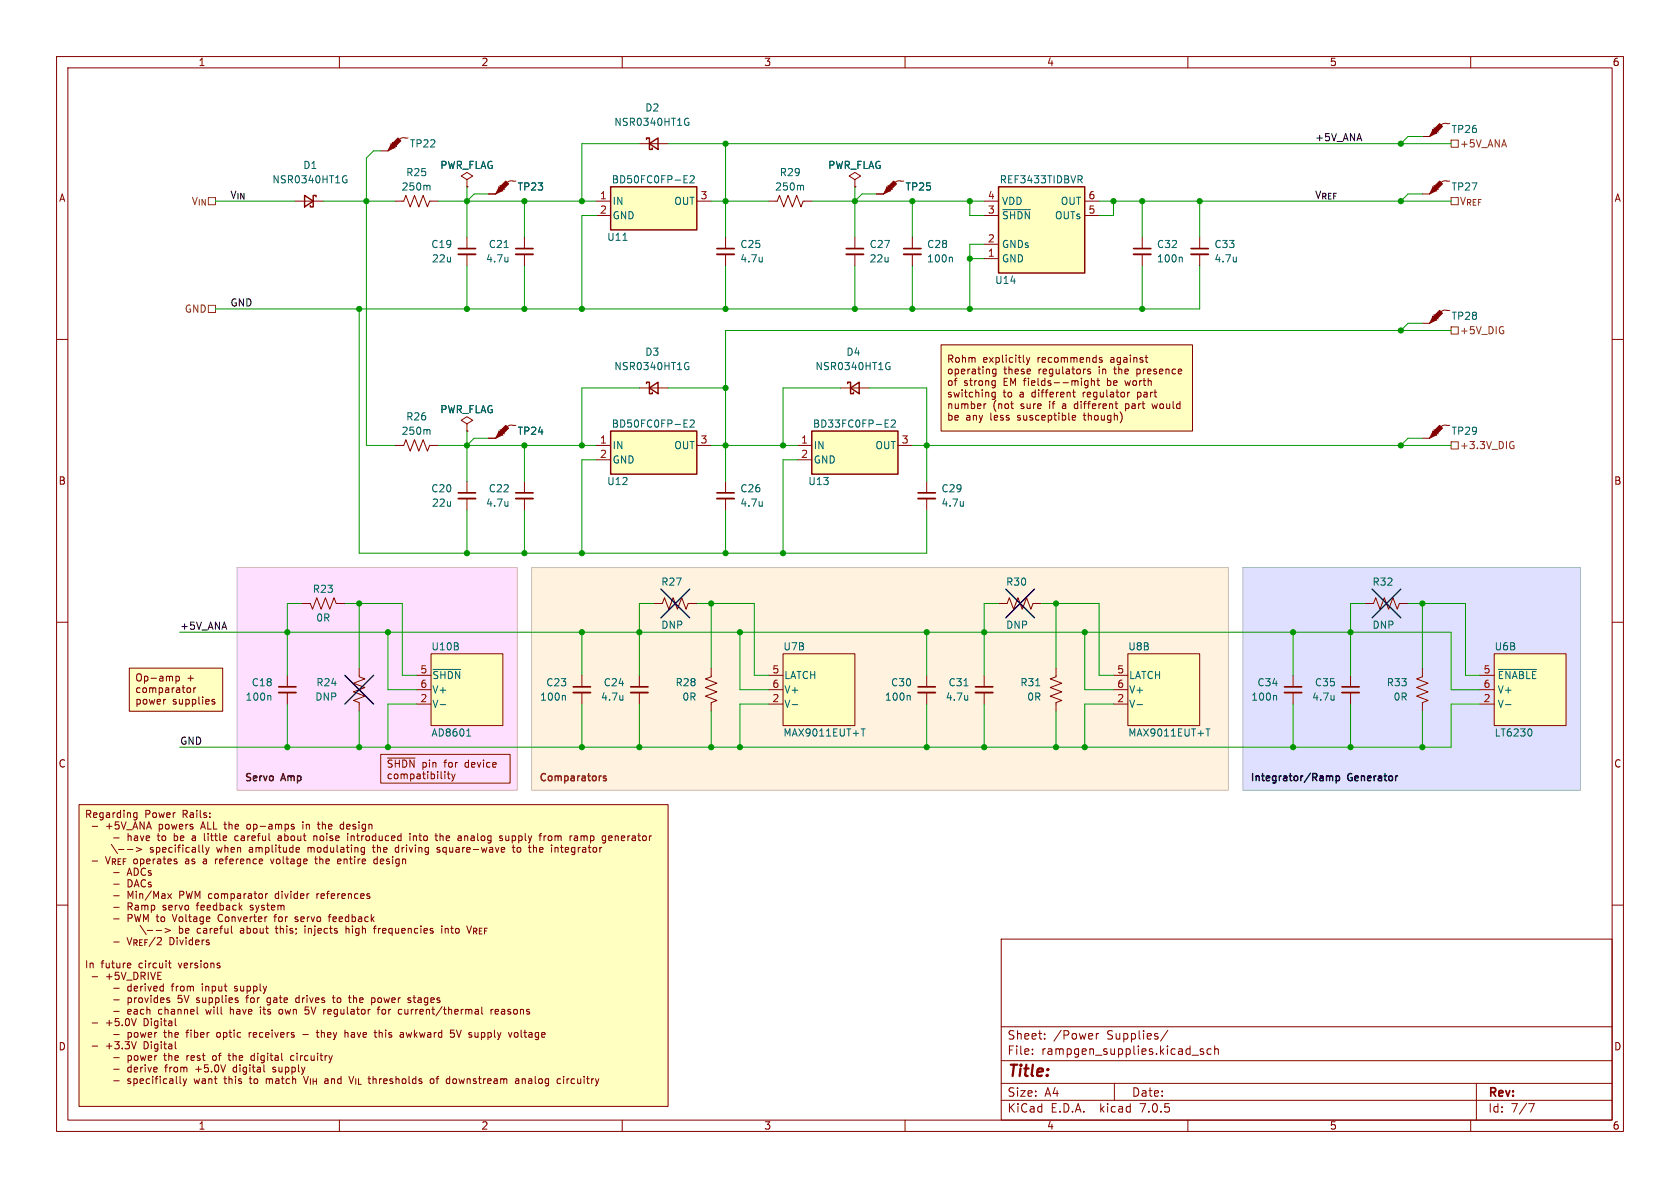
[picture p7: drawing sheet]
<svg xmlns="http://www.w3.org/2000/svg" width="297mm" height="210mm" viewBox="0 0 297 210" stroke-linecap="round" stroke-linejoin="round" font-family="sans-serif">
<path d="M0 0h297v210h-297z" fill="#fff" stroke="#fff" stroke-width=".18"/>
<g fill="none" stroke="#840000" stroke-width=".18">
<path d="M10 10h277v190h-277zM12 12h273v186h-273zM60 10v2M110 10v2M160 10v2M210 10v2M260 10v2M10 60h2M151.1 41.9v2M151.1 45v2M161.3 41.9v2M161.3 45v2"/>
<path d="M201.9 41.9v2M201.9 45v2M285 60h2M141 78.7h2.5M158.7 78.7h2.6M141 81.3h2.5M10 110h2M135.9 119.4h2.5M138.4 115.6h12.7v12.7h-12.7zM147.3 115.6h.1M163.8 119.4v2M238.8 119.4v2"/>
<path d="M285 110h2M135.9 124.5h2.5M135.9 121.9h2.5M163.8 122.4v2.1M238.8 122.4v2.1M10 160h2M285 160h2M177 166h108v32h-108zM60 198v2M110 198v2M160 198v2M177 194.5h108"/>
<path d="M177 191.5h108M177 187.5h108M177 181.5h108M182.5 186.3v.1M182.5 185.5v.1M184.7 183.6v.1M184.7 182.8v.1M193.8 182.7v1M194.2 182.7l-.2 .1-.2 .2M197 191.5v3M206.5 182.1l-1.3 2M210 198v2"/>
<path d="M210.7 186.5h1.2M212.7 185.5l-.3-.1-.2 .2v.2l.5 .2v.3h-.5M214.1 185.5l-.4-.1-.3 .3v.4l.1 .2h.6M214.7 185.5l.3-.1 .3 .1 .1 .9M214.7 184.9v1.5M260 198v2M261 191.5v6.5M270.2 195.1h1l-.6 1.5"/>
</g>
<g fill="#ffffc2" stroke="#ffffc2" stroke-width=".18">
<path d="M166.4 61h44.4v15.2h-44.4z"/>
<path d="M22.9 118.1h16.5v7.6h-16.5z"/>
<path d="M14 142.2h104.1v53.4h-104.1z"/>
<path d="M67.3 133.4h22.9v5h-22.9z"/>
<path d="M138.4 115.6h12.7v12.7h-12.7z"/>
<path d="M143.5 76.2h15.2v7.6h-15.2z"/>
</g>
<path d="M219.7 100.3h59.7v39.4h-59.7z" fill="#dfdfff" stroke="#dfdfff" stroke-width=".18"/>
<path d="M94 100.3h123.2v39.4h-123.2z" fill="#fff2df" stroke="#fff2df" stroke-width=".18"/>
<path d="M41.9 100.3h49.5v39.4h-49.5z" fill="#ffdfff" stroke="#ffdfff" stroke-width=".18"/>
<path d="M149.6 45h3.1M159.8 45h3M200.4 45h3.1M162.3 122.4h3.1M237.2 122.4h3.1" fill="none" stroke="#840000" stroke-width=".33"/>
<path d="M149.6 43.9h3.1M159.8 43.9h3M200.4 43.9h3.1M162.3 121.4h3.1M237.2 121.4h3.1" fill="none" stroke="#840000" stroke-width=".3"/>
<path d="M168.2 45.5l.2 .1v.7M208.8 45.5l.2 .1v.7M156.5 75.5h.6M156.5 74.2h.6M157.6 74.4l.5-.2 .2 .4-.8 .9h.8M140 124.6h1M152.2 128.8h.8M152.6 128.8v1.3M160.7 122.9l.2 .2v.7" fill="none" stroke="#006464" stroke-width=".18"/>
<path d="M143.5 76.2h15.2v7.6h-15.2z" fill="none" stroke="#840000" stroke-width=".25"/>
<g fill="#840000">
<path d="M88.1 76.5l.5 .5-1 .5z"/>
<path d="M89.4 75.2l.5 .5-1.3 1.3-.5-.5z"/>
</g>
<path d="M88.1 76.2l.8 .8M88.4 75.9l.8 .8" fill="none" stroke="#480000" stroke-width=".18"/>
<path d="M105.4 35.6h2.5M105.4 38.1h2.5M113 25.4h5.1M123.2 35.6h2.5M86.4 77.5h1.2M88.1 76.5l.5 .5-1 .5zM89.4 75.2l.5 .5-1.3 1.3-.5-.5zM91.2 75.2h-.2a1.37 1.37 0 0 0-1.3 .2M105.4 78.7h2.5M123.2 78.7h2.5M148.6 68.6h5.1M105.4 81.3h2.5" fill="none" stroke="#840000" stroke-width=".18"/>
<g fill="#ffffc2" stroke="#ffffc2" stroke-width=".18">
<path d="M107.9 33h15.3v7.6h-15.3z"/>
<path d="M107.9 76.2h15.3v7.6h-15.3z"/>
</g>
<path d="M107.9 33h15.3v7.6h-15.3zM114.3 24.6v-.2h.5v2h.5v-.2M114.8 25.4l1.5-1v2zM107.9 76.2h15.3v7.6h-15.3zM149.9 67.8v-.2h.5v2h.5v-.3M150.4 68.6l1.5-1v2z" fill="none" stroke="#840000" stroke-width=".25"/>
<path d="M120.9 32.3h.6M120.9 31.1h.6M121.2 21h.5M121.5 21.6h.3v.4l-.3 .2-.3-.1M122 31.2l.5-.1 .2 .3-.7 .9h.7M110.1 42.5h.8M120.9 75.5h.6M120.9 74.2h.6M122 74.4l.5-.2 .2 .4-.7 .9h.7M156.8 64.1h.5M157.1 64.8h.2v.4l-.2 .1h-.3" fill="none" stroke="#006464" stroke-width=".18"/>
<g fill="#840000">
<path d="M156.7 33.3l.5 .5-1 .5z"/>
<path d="M156.7 33.3l1.3-1.3 .5 .5-1.3 1.3z"/>
</g>
<path d="M156.7 33l.8 .8M157 32.8l.7 .7" fill="none" stroke="#480000" stroke-width=".18"/>
<path d="M154.9 34.3h1.3M156.7 33.3l.5 .5-1 .5zM156.7 33.3l1.3-1.3 .5 .5-1.3 1.3zM159.8 32h-.2a1.37 1.37 0 0 0-1.4 .3M92.7 85.1v2M92.7 88.1v2.1M128.3 85.1v2M128.3 88.1v2.1" fill="none" stroke="#840000" stroke-width=".18"/>
<path d="M91.2 88.1h3M126.7 88.1h3.1" fill="none" stroke="#840000" stroke-width=".33"/>
<path d="M91.2 87.1h3M126.7 87.1h3.1" fill="none" stroke="#840000" stroke-width=".3"/>
<g fill="#840000">
<path d="M253.2 33.3l.5 .5-1 .5z"/>
<path d="M253.2 33.3l1.3-1.3 .5 .5-1.3 1.3z"/>
</g>
<path d="M253.2 33l.8 .8M253.5 32.8l.8 .7" fill="none" stroke="#480000" stroke-width=".18"/>
<path d="M251.5 34.3h1.2M253.2 33.3l.5 .5-1 .5zM253.2 33.3l1.3-1.3 .5 .5-1.3 1.3zM256.3 32h-.2a1.37 1.37 0 0 0-1.3 .3" fill="none" stroke="#840000" stroke-width=".18"/>
<g fill="#840000">
<path d="M253.2 23.1l.5 .5-1 .5z"/>
<path d="M253.2 23.1l1.3-1.3 .5 .6-1.3 1.2z"/>
</g>
<path d="M253.2 22.9l.8 .7M253.5 22.6l.8 .8" fill="none" stroke="#480000" stroke-width=".18"/>
<path d="M151.1 31.8l-1-.7 1-.6 1 .6-1 .7v1.2M151.1 33h.1M251.5 24.1h1.2M253.2 23.1l.5 .5-1 .5zM253.2 23.1l1.3-1.3 .5 .6-1.3 1.2zM256.3 21.8l-.2 .1a1.37 1.37 0 0 0-1.3 .2M82.5 74.9l1.1-.6-1.1-.6-1 .6 1 .6v1.3M82.5 76.2h.1M82.5 85.1v2M82.5 88.1v2.1" fill="none" stroke="#840000" stroke-width=".18"/>
<path d="M81 88.1h3.1" fill="none" stroke="#840000" stroke-width=".33"/>
<path d="M81 87.1h3.1" fill="none" stroke="#840000" stroke-width=".3"/>
<g fill="#840000">
<path d="M253.2 56.1l.5 .5-1 .6z"/>
<path d="M254.5 54.9l.5 .5-1.3 1.2-.5-.5z"/>
</g>
<path d="M253.2 55.9l.8 .7M253.5 55.6l.8 .8" fill="none" stroke="#480000" stroke-width=".18"/>
<path d="M251.5 57.2h1.2M253.2 56.1l.5 .5-1 .6zM254.5 54.9l.5 .5-1.3 1.2-.5-.5zM256.3 54.9h-.2a1.37 1.37 0 0 0-1.3 .2" fill="none" stroke="#840000" stroke-width=".18"/>
<g fill="#840000">
<path d="M253.2 76.5l.5 .5-1 .5z"/>
<path d="M254.5 75.2l.5 .5-1.3 1.3-.5-.5z"/>
</g>
<path d="M253.2 76.2l.8 .8M253.5 75.9l.8 .8" fill="none" stroke="#480000" stroke-width=".18"/>
<g fill="none" stroke="#840000" stroke-width=".18">
<path d="M52.1 35.6h5M69.8 35.6h1.6l.4-1.1 .7 2.1 .8-2.1 .7 2.1 .8-2.1 .8 2.1 .3-1h1.6M174 38.1h2.5M174 35.6h2.5M191.8 38.1h2.5M191.8 35.6h2.5M82.5 41.9v2M82.5 45v2M92.7 41.9v2M92.7 45v2M174 45.7h2.5M174 43.2h2.5"/>
<path d="M212.1 41.9v2M212.1 45v2M69.8 78.7h1.6l.4-1 .7 2.1 .8-2.1 .7 2.1 .8-2.1 .8 2.1 .3-1.1h1.6M113 68.6h5.1M251.5 77.5h1.2M253.2 76.5l.5 .5-1 .5zM254.5 75.2l.5 .5-1.3 1.3-.5-.5zM256.3 75.2h-.2a1.37 1.37 0 0 0-1.3 .2M163.8 85.1v2M163.8 88.1v2.1M50.8 119.4v2M53.3 106.7h1.6l.3 1 .8-2 .8 2 .7-2 .8 2 .8-2 .3 1h1.6"/>
<path d="M63.5 118.1v1.5l1 .4-2 .8 2 .7-2 .8 2 .8-2 .7 1 .4v1.5M73.7 119.4h2.5M76.2 115.6h12.7v12.7h-12.7zM85.1 115.6h.1M102.9 119.4v2M113 119.4v2M115.6 106.7h1.5l.4-1 .7 2 .8-2 .8 2 .7-2 .8 2 .4-1h1.5M125.7 118.1v1.5l-1 .4 2 .8-2 .7 2 .8-2 .8 2 .7-1 .4v1.5M174 119.4v2M176.5 106.7h1.6l.3-1 .8 2 .8-2 .7 2 .8-2 .7 2 .4-1h1.5M186.7 118.1v1.5l-1 .4 2 .8-2 .7 2 .8-2 .8 2 .7-1 .4v1.5M196.8 119.4h2.6"/>
<path d="M199.4 115.6h12.7v12.7h-12.7zM208.3 115.6h.1M228.6 119.4v2M241.3 106.7h1.5l.4-1 .8 2 .7-2 .8 2 .8-2 .7 2 .4-1h1.5M251.5 118.1v1.5l-1.1 .4 2.1 .8-2.1 .7 2.1 .8-2.1 .8 2.1 .7-1 .4v1.5M261.6 119.4h2.6M264.2 115.6h12.7v12.7h-12.7zM273 115.6h.1M50.8 122.4v2.1M73.7 124.5h2.5M73.7 121.9h2.5M102.9 122.4v2.1"/>
<path d="M113 122.4v2.1M174 122.4v2.1M196.8 124.5h2.6M196.8 121.9h2.6M228.6 122.4v2.1M261.6 124.5h2.6M261.6 121.9h2.6"/>
</g>
<g fill="none" stroke="#006464" stroke-width=".18">
<path d="M60.8 31.1h.5M61.1 31.8h.2v.4l-.2 .1h-.3M75.8 32.8l.2 .1v.7M177.3 37.1h4.9M190.9 31.7l.4 .6M191.1 31.1l.2 .2v.3l-.2 .1M75.8 75.9l.2 .2v.7M121.2 64.1h.5M121.5 64.8h.3v.4l-.3 .1h-.3M76.6 118.3h4.8M264.9 118.3h6.8M47.7 122.9l.2 .2v.7"/>
<path d="M77.8 124.6h1M82.5 130.1h.7M99.8 122.9l.2 .2v.7M201 124.6h1M213.2 128.8h.7M213.6 128.8v1.3M225.5 122.9l.2 .2v.7M266.2 124.6h.9M270.7 129l.1 .3-.1 .7"/>
</g>
<path d="M61 119.4l5 5.1M66 119.4l-5 5.1M116.8 104.1l5.1 5.1M121.9 104.1l-5.1 5.1M177.8 104.1l5.1 5.1M182.9 104.1l-5.1 5.1M242.6 104.1l5 5.1M247.6 104.1l-5 5.1" fill="none" stroke="#000084" stroke-width=".25"/>
<path d="M81 45h3.1M91.2 45h3M210.6 45h3M162.3 88.1h3.1M49.3 122.4h3M101.3 122.4h3.1M111.5 122.4h3.1M172.5 122.4h3M227.1 122.4h3" fill="none" stroke="#840000" stroke-width=".33"/>
<path d="M81 43.9h3.1M91.2 43.9h3M210.6 43.9h3M162.3 87.1h3.1M49.3 121.4h3M101.3 121.4h3.1M111.5 121.4h3.1M172.5 121.4h3M227.1 121.4h3" fill="none" stroke="#840000" stroke-width=".3"/>
<g fill="#ffffc2" stroke="#ffffc2" stroke-width=".18">
<path d="M264.2 115.6h12.7v12.7h-12.7z"/>
<path d="M176.5 33h15.3v15.3h-15.3z"/>
<path d="M199.4 115.6h12.7v12.7h-12.7z"/>
<path d="M76.2 115.6h12.7v12.7h-12.7z"/>
</g>
<path d="M53.8 34.5l1.6 1.1-1.6 1zM55.9 34.8v-.3h-.5v2.1h-.5v-.3M176.5 33h15.3v15.3h-15.3zM114.3 67.8v-.2h.5v2h.5v-.3M114.8 68.6l1.5-1v2z" fill="none" stroke="#840000" stroke-width=".25"/>
<g fill="#840000">
<path d="M69.1 25.7l.5 .5-1 .5z"/>
<path d="M69.1 25.7l1.3-1.3 .5 .5-1.3 1.3z"/>
</g>
<path d="M69.1 25.4l.7 .8M69.3 25.1l.8 .8" fill="none" stroke="#480000" stroke-width=".18"/>
<path d="M67.3 26.7h1.3M69.1 25.7l.5 .5-1 .5zM69.1 25.7l1.3-1.3 .5 .5-1.3 1.3zM72.1 24.4h-.2a1.37 1.37 0 0 0-1.3 .2M82.5 31.8l-1-.7 1-.6 1.1 .6-1.1 .7v1.2M82.5 33h.1" fill="none" stroke="#840000" stroke-width=".18"/>
<g fill="#840000">
<path d="M88.1 33.3l.5 .5-1 .5z"/>
<path d="M88.1 33.3l1.3-1.3 .5 .5-1.3 1.3z"/>
</g>
<path d="M88.1 33l.8 .8M88.4 32.8l.8 .7" fill="none" stroke="#480000" stroke-width=".18"/>
<g fill="none" stroke="#840000" stroke-width=".18">
<path d="M82.5 33h.1M86.4 34.3h1.2M88.1 33.3l.5 .5-1 .5zM88.1 33.3l1.3-1.3 .5 .5-1.3 1.3zM91.2 32h-.2a1.37 1.37 0 0 0-1.3 .3M135.9 35.6h1.5l.4-1.1 .8 2.1 .7-2.1 .8 2.1 .7-2.1 .8 2.1 .4-1h1.5M151.1 33h.1M154.9 34.3h1.3M128.3 41.9v2M128.3 45v2M82.5 76.2h.1M86.4 77.5h1.2"/>
<path d="M166.4 61h44.4v15.2h-44.4zM174 71.4v.8M174.2 71.4l-.2 .2M175.4 70.5l.1 .1M175.6 67.3l.3 .1M175.7 65.2l-.2 .3v.4l.2 .2 .4-.1M175.9 65.2l.2 .1M175.9 67.3v1l-.2 .3M175.9 68.1h-.3M175.9 69.3v1.1l-.2 .2M175.9 69.4l-.3-.1-.3 .3 .2 .5h.4M176.1 65.2v1.1l-.3 .2h-.3"/>
<path d="M178.7 71.4h.5M179 72.2h.2M180.9 63.9l.2 .1M181.5 63.2l.3 .8M181.8 64l-.3 .5M182.1 63.2l-.3 .8M189.6 73.8l.6-.1-.1-.2-.4-.1-.1 .2v.6h.5M189.8 68.9v1.1l.3 .2M191.8 68.5l.1 .1M192.3 67.4l-.3-.1-.3 .2 .2 .6h.4M192.3 67.3v1l-.2 .3M192.8 65.3l-.3-.1-.2 .2v.2l.5 .1v.3h-.5"/>
<path d="M192.9 67.4l.2-.1 .3 .1 .1 .7M192.9 66.9v1.2M193.9 67.3h.5M194.1 66.9v1.1l.3 .1M194.8 63.3l-.3-.1-.2 .2 .1 .2 .4 .1v.3h-.5M197.3 71v1l.3 .2M198.3 73.2l.1 .5-.1 .7M199.4 69.3v.9M199.7 69.3l-.3 .3M202.4 63.2h.5M202.6 63.9l.3 .1M203.6 71.4l.3 .8"/>
<path d="M22.9 118.1h16.5v7.6h-16.5zM31.1 119.5v1.3M31.1 119.6l.4-.1 .2 .3-.1 .5h-.5M33.3 121.6h.3l.1 .2-.1 .5-.3 .1M34.3 121.6v.8M34.6 121.6l-.3 .2M37.9 123.7l-.3-.1-.1 .2v.2l.4 .1v.3h-.4M67.3 133.4h22.9v5h-22.9zM68.5 134h4.9M78.6 136.8v.9M79.1 136.8h.5M79.2 136.4v1.1l.4 .2"/>
<path d="M79.9 136.8l.3 .9M80.2 137.7l-.3 .4M80.5 136.8l-.3 .9M14 142.2h104.1v53.4h-104.1zM16.3 146.1h1M16.3 152.2h1M19.7 149.3l1.1 1.6M20.1 148.1h1M20.1 154.3h1M20.1 156.3h1M20.1 158.3h1M20.9 150.2h1"/>
<path d="M22.5 150.2h1M22.6 147.3v1.3M23 147.8l-.4 .1M24.1 149.8l1 .4-1 .3M24.2 143.7v1l-.2 .2h-.3M24.2 143.7h-.3l-.3 .2 .1 .6h.5M28 147.3v1.1l.3 .2M29.7 158l.6 .8M30.3 158l-.6 .8M31 152.3h.3v.2l-.2 .2h-.2M31.3 147.8l.1 .2M31.4 148.4l-.1 .1-.4 .1"/>
<path d="M34.4 147.8l.2 .1v.7M34.6 148.1h-.5M34.6 148.5l-.5 .1M35.8 149.4v1.1l.2 .1M36.1 147.3v1.1M36.4 149.8l.3 .8M36.7 150.6l-.3 .5M36.8 147.8v.8M37 149.8l-.3 .8M37.1 144.4v.1M37.1 143.7v.1M42.1 147.8h-.3l-.3 .2 .1 .5h.5"/>
<path d="M47 158v.8M47.3 158l-.3 .2M47.8 151.8l.3 .9M49.7 147.8v.8M49.7 148.1h-.4l-.2 .2 .2 .3 .4-.1M52 145.8l-.3-.1-.2 .2 .1 .2 .4 .1v.3h-.5M52.3 150.2l.6-.1v-.2l-.4-.1-.2 .2 .1 .6h.5M53.5 145.3v.1M55.7 147.8l.3 .1v.7M55.8 151.4l.1 1.2M56.1 145.7h.5M56.3 145.3v1.2"/>
<path d="M56.7 147.8l-.1 .2 .1 .5M59.7 151.9v.6l.2 .2h.2M60.3 152.1l-.6 .2M60.6 145.7l-.3 .1-.2 .2 .1 .4 .4 .2M62.1 147.8v.8M62.6 147.8v.8M64.4 149.9l-.3-.1-.3 .2 .1 .6h.5M64.4 149.8v1l-.2 .3-.3-.1M65 158h.3M65 158.4l.3 .1 .1 .1-.2 .2h-.2M66.6 151.8l-.4 .1-.1 .2v.5l.5 .1M72.5 147.3v.2"/>
<path d="M72.5 147.8v.8M73.1 147.9l.2-.1h.3v.8M73.1 147.8v.8M77.8 147.9l.2-.1h.3v.8M82.2 147.9l.3-.1 .2 .1M88.7 149.9v.7h.5M89 149.8l.2 .3-.6 .1M89.4 147.8l.1 .7 .3 .1 .2-.1M90 147.8v.8M90.7 149.4l.1 1.2M93.6 149.4v1.1l.2 .1M96.4 147.8h.1"/>
<path d="M97.5 147.8h-.4l-.2 .2 .1 .5h.5M97.5 149.8v.8M101.9 147.8l.2 .1v.7M102.1 148.1h-.4M102.1 148.5l-.4 .1M102.7 147.8v.8M102.9 147.8l-.2 .1M107.8 147.8h.4v.3l-.6 .1M108.2 148.5l-.4 .1M16.3 172.7h1M20.1 160.4h1M20.1 162.4h1"/>
<path d="M20.1 166.5h1M20.1 174.7h1M20.1 176.7h1M20.1 178.8h1M22.7 170.2l.4 .1v.3l-.6 .1M23.1 171l-.4 .1M24.8 163.6l1 1.6M26 164.5h1M27.6 164.5h1M28.5 174.3l.4 .1M28.9 173.9v1.3M28.9 175.1l-.4 .1"/>
<path d="M29.2 164.1l.9 .4-.9 .3M29.5 176.7l.5 .3v.2h-.4M29.5 176.4h.5M29.8 170.2h.5M30 169.8v1.1l.3 .2M34.9 178v1.1l.1 .2M36.8 166.6l.2 .2-.2 .2M36.8 166.2h.1M38.7 170.7l.2 .2-.2 .2M38.7 170.2l.2 .1M40.9 163.7v1.1l.2 .2M41.8 176.8l.3 .1v.1l-.2 .2h-.2"/>
<path d="M42.4 160.4l.4 .5M42.8 160l-.5 .5M58 162.1h.5M58.7 176.4h.5M61.6 176.4h.5M61.8 176v1.2M65.3 178.4h.2M65.7 177.2h.4M65.7 176.4v1.3M66 164.1h.5M66.1 176.4h-.4M66.9 178.2v1.1"/>
<path d="M70.5 178.5l-.1 .5 .1 .2 .4 .1M72.1 177.2h.5M72.6 176.4h-.3l-.2 .2 .1 .1 .4 .2M76.2 164.1l.3 .1M76.2 164.5l.3 .1 .1 .2-.2 .2h-.2M78.1 163.7v.1M78.1 164.1v.9M82.5 163.7l.4 1.3M84 178.5h.5l.1 .8M84.6 178.7l-.5 .1-.1 .2 .1 .3 .5-.1M85.2 178v1.1l.2 .2M86.8 178.4v.9"/>
<path d="M87.2 178.4l-.4 .3M16.3 180.8h1M16.3 184.9h1M20.1 182.9h1M20.1 187h1M20.1 189h1M20.1 191.1h1M24.1 180l-.4 1.3M24.1 184.1l-.4 1.3M27.7 188.7l.1 .3-.6 .1M31 180v1.1l.2 .2M31 184.1v1.1l.2 .2"/>
<path d="M31.8 190.3v1.1l.2 .1M32.4 190.7l.3 .8M32.7 191.5l-.3 .5M33 190.7l-.3 .8M39.9 188.2l-.4 1.3M46.7 188.2v1.1l.1 .2M49.9 187.4l.1 .1M52 183v.3M55.9 182.5h.5M58.7 186.6l-.3 .9M61 182.1v1.3M61.2 182.5l-.2 .1"/>
<path d="M61.7 190.3l.4 1.2M66.1 182.5h.5M66.3 182.1v1.1l.2 .2M71.1 182.5l-.3 .1M71.2 182.9h-.3l-.2 .2 .1 .2 .4 .1M76.5 190.7l-.3 .1-.1 .1v.5l.4 .1M79 190.8h.5M79 191.5h.5M79.6 183.2l.2 .2 .4-.1M80.3 182.1h-.6l-.1 .6 .2-.1h.4M89.9 182.5l.3 .9 .3-.9M91.2 190.8h.5v.7"/>
<path d="M91.7 191l-.4 .1-.2 .1 .2 .3h.4M99.1 190.8l-.4-.1-.2 .2 .1 .6h.5"/>
</g>
<path d="M126.7 45h3.1" fill="none" stroke="#840000" stroke-width=".33"/>
<path d="M126.7 43.9h3.1" fill="none" stroke="#840000" stroke-width=".3"/>
<path d="M141.9 32.8l.2 .1v.7" fill="none" stroke="#006464" stroke-width=".18"/>
<path d="M256.5 24.8h1.3v1.2h-1.3zM256.5 34.9h1.3v1.3h-1.3zM36.8 54h1.3v1.2h-1.3zM256.5 57.8h1.3v1.3h-1.3zM265.6 58.5h.2v.4M256.5 78.1h1.3v1.3h-1.3zM267.1 78.1h.5M267.4 78.8h.3v.4l-.3 .1h-.3" fill="none" stroke="#725600" stroke-width=".18"/>
<path d="M235.1 137.2h.4l.1 .8M236.2 137.2h.4l.2 .2-.1 .6h-.5M236.2 137.2v1.2" fill="none" stroke="#000048" stroke-width=".25"/>
<path d="M106.7 137.5l.5 .3-.1 .2h-.3M106.7 137.2h.4" fill="none" stroke="#804d00" stroke-width=".25"/>
<path d="M219.7 100.3h59.7v39.4h-59.7z" fill="none" stroke="#afafc8" stroke-width=".18"/>
<path d="M94 100.3h123.2v39.4h-123.2z" fill="none" stroke="#c8beaf" stroke-width=".18"/>
<path d="M41.9 100.3h49.5v39.4h-49.5z" fill="none" stroke="#c8afc8" stroke-width=".18"/>
<g fill="none" stroke="#009600" stroke-width=".18">
<path d="M38.1 35.6h14M57.1 35.6h12.7M67.3 26.7h-1.3l-1.2 1.2v50.8h5M77.5 35.6h27.9M82.5 33v8.9M86.4 34.3h-2.6l-1.3 1.3M92.7 35.6v6.3M105.4 38.1h-2.5v16.5M113 25.4h-10.1v10.2M118.1 25.4h138.4M125.7 35.6h10.2M128.3 25.4v16.5"/>
<path d="M143.5 35.6h30.5M151.1 33v8.9M154.9 34.3h-2.5l-1.3 1.3M161.3 35.6v6.3M171.4 35.6v2.5h2.6M194.3 35.6h62.2M196.8 35.6v2.5h-2.5M201.9 35.6v6.3M212.1 35.6v6.3M251.5 34.3h-2.6l-1.3 1.3M251.5 24.1h-2.6l-1.3 1.3M63.5 54.6v43.2h100.3v-7.6"/>
<path d="M82.5 47v7.6M92.7 47v7.6M128.3 47v7.6M151.1 47v7.6M161.3 47v7.6M171.4 45.7h2.6M174 43.2h-2.6v11.4M201.9 47v7.6M212.1 47v7.6h-174M251.5 57.2h-2.6l-1.3 1.2M256.5 58.4h-128.2v26.7M77.5 78.7h27.9"/>
<path d="M82.5 76.2v8.9M86.4 77.5h-2.6l-1.3 1.2M92.7 78.7v6.4M113 68.6h-10.1v10.1M118.1 68.6h10.2M125.7 78.7h15.3M148.6 68.6h-10.2v10.1M153.7 68.6h10.1v16.5M161.3 78.7h95.2M251.5 77.5h-2.6l-1.3 1.2M82.5 90.2v7.6M92.7 90.2v7.6"/>
<path d="M105.4 81.3h-2.5v16.5M128.3 90.2v7.6M141 81.3h-2.6v16.5M31.7 111.8h224.8v10.1h5.1M53.3 106.7h-2.5v12.7M61 106.7h10.1v12.7h2.6M63.5 106.7v11.4M68.6 111.8v10.1h5.1M102.9 111.8v7.6M115.6 106.7h-2.6v12.7M123.2 106.7h10.1v12.7h2.6M125.7 106.7v11.4"/>
<path d="M130.8 111.8v10.1h5.1M163.8 111.8v7.6M176.5 106.7h-2.5v12.7M184.1 106.7h10.2v12.7h2.5M186.7 106.7v11.4M191.8 111.8v10.1h5M228.6 111.8v7.6M241.3 106.7h-2.5v12.7M248.9 106.7h10.2v12.7h2.5M251.5 106.7v11.4M50.8 124.5v7.6M63.5 125.7v6.4"/>
<path d="M73.7 124.5h-5.1v7.6M102.9 124.5v7.6M113 124.5v7.6M125.7 125.7v6.4M135.9 124.5h-5.1v7.6M163.8 124.5v7.6M174 124.5v7.6M186.7 125.7v6.4M196.8 124.5h-5v7.6M228.6 124.5v7.6M238.8 124.5v7.6M251.5 125.7v6.4"/>
<path d="M261.6 124.5h-5.1v7.6h-224.8"/>
</g>
<g fill="#009600" stroke="#009600" stroke-width=".18">
<circle cx="247.6" cy="58.4" r=".46"/>
<circle cx="247.6" cy="35.6" r=".46"/>
<circle cx="247.6" cy="25.4" r=".46"/>
<circle cx="247.6" cy="78.7" r=".46"/>
<circle cx="212.1" cy="35.6" r=".46"/>
<circle cx="196.8" cy="35.6" r=".46"/>
<circle cx="201.9" cy="35.6" r=".46"/>
<circle cx="128.3" cy="78.7" r=".46"/>
<circle cx="128.3" cy="68.6" r=".46"/>
<circle cx="171.4" cy="35.6" r=".46"/>
<circle cx="161.3" cy="35.6" r=".46"/>
<circle cx="171.4" cy="45.7" r=".46"/>
<circle cx="171.4" cy="54.6" r=".46"/>
<circle cx="161.3" cy="54.6" r=".46"/>
<circle cx="238.8" cy="132.1" r=".46"/>
<circle cx="251.5" cy="132.1" r=".46"/>
<circle cx="228.6" cy="132.1" r=".46"/>
<circle cx="238.8" cy="111.8" r=".46"/>
<circle cx="228.6" cy="111.8" r=".46"/>
<circle cx="251.5" cy="106.7" r=".46"/>
<circle cx="201.9" cy="54.6" r=".46"/>
<circle cx="138.4" cy="78.7" r=".46"/>
<circle cx="128.3" cy="97.8" r=".46"/>
<circle cx="138.4" cy="97.8" r=".46"/>
<circle cx="163.8" cy="78.7" r=".46"/>
<circle cx="186.7" cy="106.7" r=".46"/>
<circle cx="174" cy="111.8" r=".46"/>
<circle cx="163.8" cy="132.1" r=".46"/>
<circle cx="186.7" cy="132.1" r=".46"/>
<circle cx="191.8" cy="132.1" r=".46"/>
<circle cx="174" cy="132.1" r=".46"/>
<circle cx="163.8" cy="111.8" r=".46"/>
<circle cx="191.8" cy="111.8" r=".46"/>
<circle cx="68.6" cy="111.8" r=".46"/>
<circle cx="102.9" cy="111.8" r=".46"/>
<circle cx="63.5" cy="132.1" r=".46"/>
<circle cx="68.6" cy="132.1" r=".46"/>
<circle cx="102.9" cy="132.1" r=".46"/>
<circle cx="50.8" cy="132.1" r=".46"/>
<circle cx="50.8" cy="111.8" r=".46"/>
<circle cx="63.5" cy="106.7" r=".46"/>
<circle cx="82.5" cy="54.6" r=".46"/>
<circle cx="64.8" cy="35.6" r=".46"/>
<circle cx="63.5" cy="54.6" r=".46"/>
<circle cx="82.5" cy="35.6" r=".46"/>
<circle cx="128.3" cy="35.6" r=".46"/>
<circle cx="128.3" cy="25.4" r=".46"/>
<circle cx="128.3" cy="54.6" r=".46"/>
<circle cx="102.9" cy="35.6" r=".46"/>
<circle cx="92.7" cy="35.6" r=".46"/>
<circle cx="151.1" cy="54.6" r=".46"/>
<circle cx="151.1" cy="35.6" r=".46"/>
<circle cx="92.7" cy="78.7" r=".46"/>
<circle cx="102.9" cy="78.7" r=".46"/>
<circle cx="92.7" cy="54.6" r=".46"/>
<circle cx="102.9" cy="54.6" r=".46"/>
<circle cx="82.5" cy="97.8" r=".46"/>
<circle cx="82.5" cy="78.7" r=".46"/>
<circle cx="102.9" cy="97.8" r=".46"/>
<circle cx="92.7" cy="97.8" r=".46"/>
<circle cx="125.7" cy="132.1" r=".46"/>
<circle cx="130.8" cy="132.1" r=".46"/>
<circle cx="113" cy="111.8" r=".46"/>
<circle cx="130.8" cy="111.8" r=".46"/>
<circle cx="113" cy="132.1" r=".46"/>
<circle cx="125.7" cy="106.7" r=".46"/>
</g>
<text font-size="2.8" fill="#840000" x="178" y="190.8">Title:</text>
<g font-size="2.1" fill="#840000">
<text x="178" y="183.9">Sheet:</text>
<text x="186.2" y="183.9">/Power</text>
<text x="195.6" y="183.9">Supplies/</text>
<text x="178" y="186.6">File:</text>
<text x="184" y="186.6">rampgen_supplies.kicad_sch</text>
<text x="178" y="196.8">KiCad</text>
<text x="178" y="194">Size:</text>
<text x="184.6" y="194">A4</text>
<text x="185.7" y="196.8">E.D.A.</text>
<text x="194.4" y="196.8">kicad</text>
<text x="200" y="194">Date:</text>
<text x="201.5" y="196.8">7.0.5</text>
<text x="263" y="194.2">Rev:</text>
<text x="263" y="196.8">Id:</text>
<text x="267" y="196.8">7/7</text>
</g>
<g font-size="1.8" fill="#840000">
<text x="35" y="11.8">1</text>
<text x="85" y="11.8">2</text>
<text x="135" y="11.8">3</text>
<text x="185" y="11.8">4</text>
<text x="235" y="11.8">5</text>
<text x="285" y="11.8">6</text>
<text x="10.4" y="35.8">A</text>
<text x="285.4" y="35.8">A</text>
<text x="167.3" y="64.3">Rohm</text>
<text x="173.7" y="64.3">explicitly</text>
<text x="183.4" y="64.3">recommends</text>
<text x="196.4" y="64.3">against</text>
<text x="167.3" y="66.3">operating</text>
<text x="167.3" y="68.4">of</text>
<text x="167.3" y="70.4">switching</text>
<text x="170.3" y="68.4">strong</text>
<text x="177.2" y="70.4">to</text>
<text x="177.4" y="66.3">these</text>
<text x="177.4" y="68.4">EM fields--might</text>
<text x="180.2" y="70.4">a</text>
<text x="182.5" y="70.4">different</text>
<text x="183.5" y="66.3">regulators</text>
<text x="191.6" y="70.4">regulator</text>
<text x="194.3" y="66.3">in</text>
<text x="195.9" y="68.4">be</text>
<text x="197.2" y="66.3">the</text>
<text x="199.2" y="68.4">worth</text>
<text x="201.2" y="66.3">presence</text>
<text x="201.3" y="70.4">part</text>
<text x="167.3" y="72.5">number</text>
<text x="167.3" y="74.5">be</text>
<text x="170.7" y="74.5">any</text>
<text x="175" y="74.5">less</text>
<text x="175.4" y="72.5">(not</text>
<text x="179.9" y="74.5">susceptible</text>
<text x="180.4" y="72.5">sure</text>
<text x="185.5" y="72.5">if</text>
<text x="188" y="72.5">a</text>
<text x="190.2" y="72.5">different</text>
<text x="191.8" y="74.5">though)</text>
<text x="199.4" y="72.5">part</text>
<text x="204.3" y="72.5">would</text>
<text x="10.3" y="85.8">B</text>
<text x="285.3" y="85.8">B</text>
<text x="23.8" y="120.7">Op-amp</text>
<text x="23.8" y="122.8">comparator</text>
<text x="23.8" y="124.8">power</text>
<text x="30.4" y="124.8">supplies</text>
<text x="33" y="120.7">+</text>
<text x="10.3" y="135.8">C</text>
<text x="68.3" y="136">~{SHDN}</text>
<text x="68.3" y="138">compatibility</text>
<text x="74.5" y="136">pin</text>
<text x="78.5" y="136">for</text>
<text x="82.3" y="136">device</text>
<text x="285.3" y="135.8">C</text>
<text x="14.9" y="144.8">Regarding</text>
<text x="18.7" y="146.9">+5V_ANA</text>
<text x="23.5" y="148.9">have</text>
<text x="25.5" y="144.8">Power</text>
<text x="28.1" y="146.9">powers</text>
<text x="28.9" y="148.9">to</text>
<text x="31.9" y="148.9">be</text>
<text x="32.2" y="144.8">Rails:</text>
<text x="35.2" y="148.9">a</text>
<text x="35.8" y="146.9">ALL the</text>
<text x="37.5" y="148.9">little</text>
<text x="43" y="148.9">careful</text>
<text x="44" y="146.9">op-amps</text>
<text x="50.8" y="148.9">about</text>
<text x="54" y="146.9">in</text>
<text x="56.9" y="146.9">the</text>
<text x="57.2" y="148.9">noise</text>
<text x="60.9" y="146.9">design</text>
<text x="63.3" y="148.9">introduced</text>
<text x="74.4" y="148.9">into</text>
<text x="79.2" y="148.9">the</text>
<text x="83.2" y="148.9">analog</text>
<text x="90.7" y="148.9">supply</text>
<text x="97.9" y="148.9">from</text>
<text x="103.4" y="148.9">ramp</text>
<text x="109.2" y="148.9">generator</text>
<text x="18.7" y="153">V_{REF}</text>
<text x="22.4" y="155.1">ADCs</text>
<text x="23.7" y="153">operates</text>
<text x="26.4" y="151">specifically</text>
<text x="32.9" y="153">as</text>
<text x="36.2" y="153">a</text>
<text x="38.3" y="151">when</text>
<text x="38.4" y="153">reference</text>
<text x="44.1" y="151">amplitude</text>
<text x="48.4" y="153">voltage</text>
<text x="54.6" y="151">modulating</text>
<text x="56.4" y="153">the</text>
<text x="60.5" y="153">entire</text>
<text x="66.2" y="151">the</text>
<text x="67" y="153">design</text>
<text x="70.3" y="151">driving</text>
<text x="77.8" y="151">square-wave</text>
<text x="91.4" y="151">to</text>
<text x="94.3" y="151">the</text>
<text x="98.4" y="151">integrator</text>
<text x="22.4" y="157.1">DACs</text>
<text x="22.4" y="159.2">Min/Max</text>
<text x="22.4" y="161.2">Ramp</text>
<text x="28.7" y="161.2">servo</text>
<text x="31.6" y="159.2">PWM comparator</text>
<text x="34.8" y="161.2">feedback</text>
<text x="44.4" y="161.2">system</text>
<text x="48.8" y="159.2">divider</text>
<text x="56.3" y="159.2">references</text>
<text x="22.4" y="163.2">PWM to</text>
<text x="22.4" y="167.3">V_{REF}/2</text>
<text x="29.9" y="167.3">Dividers</text>
<text x="30.6" y="163.2">Voltage</text>
<text x="31.4" y="165.3">be</text>
<text x="34.8" y="165.3">careful</text>
<text x="38.7" y="163.2">Converter</text>
<text x="42.5" y="165.3">about</text>
<text x="48.8" y="163.2">for</text>
<text x="48.9" y="165.3">this;</text>
<text x="52.6" y="163.2">servo</text>
<text x="54.1" y="165.3">injects</text>
<text x="58.7" y="163.2">feedback</text>
<text x="61.5" y="165.3">high</text>
<text x="66.7" y="165.3">frequencies</text>
<text x="78.7" y="165.3">into</text>
<text x="83.4" y="165.3">V_{REF}</text>
<text x="14.9" y="171.4">In</text>
<text x="17.8" y="171.4">future</text>
<text x="18.7" y="173.5">+5V_DRIVE</text>
<text x="24.5" y="171.4">circuit</text>
<text x="31.6" y="171.4">versions</text>
<text x="22.4" y="175.5">derived</text>
<text x="22.4" y="177.6">provides</text>
<text x="22.4" y="179.6">each</text>
<text x="27.9" y="179.6">channel</text>
<text x="30.3" y="175.5">from</text>
<text x="31.4" y="177.6">5V supplies</text>
<text x="35.7" y="175.5">input</text>
<text x="36.5" y="179.6">will</text>
<text x="40.8" y="179.6">have</text>
<text x="41.6" y="175.5">supply</text>
<text x="43.7" y="177.6">for</text>
<text x="46.3" y="179.6">its</text>
<text x="47.5" y="177.6">gate</text>
<text x="49.7" y="179.6">own</text>
<text x="52.7" y="177.6">drives</text>
<text x="54.5" y="179.6">5V regulator</text>
<text x="59.4" y="177.6">to</text>
<text x="62.4" y="177.6">the</text>
<text x="66.4" y="177.6">power</text>
<text x="67.6" y="179.6">for</text>
<text x="71.3" y="179.6">current/thermal</text>
<text x="73" y="177.6">stages</text>
<text x="87.8" y="179.6">reasons</text>
<text x="10.3" y="185.8">D</text>
<text x="18.7" y="181.6">+5.0V</text>
<text x="18.7" y="185.7">+3.3V</text>
<text x="22.4" y="183.7">power</text>
<text x="25.5" y="181.6">Digital</text>
<text x="25.5" y="185.7">Digital</text>
<text x="29" y="183.7">the</text>
<text x="33" y="183.7">fiber</text>
<text x="38.5" y="183.7">optic</text>
<text x="44.3" y="183.7">receivers</text>
<text x="53.9" y="183.7">-</text>
<text x="56.6" y="183.7">they</text>
<text x="61.6" y="183.7">have</text>
<text x="67" y="183.7">this</text>
<text x="71.6" y="183.7">awkward</text>
<text x="80.7" y="183.7">5V supply</text>
<text x="91.3" y="183.7">voltage</text>
<text x="285.3" y="185.8">D</text>
<text x="22.4" y="187.8">power</text>
<text x="22.4" y="189.8">derive</text>
<text x="22.4" y="191.9">specifically</text>
<text x="29" y="187.8">the</text>
<text x="29.1" y="189.8">from</text>
<text x="33" y="187.8">rest</text>
<text x="34.3" y="191.9">want</text>
<text x="34.6" y="189.8">+5.0V</text>
<text x="37.7" y="187.8">of</text>
<text x="39.7" y="191.9">this</text>
<text x="40.7" y="187.8">the</text>
<text x="41.4" y="189.8">digital</text>
<text x="44.3" y="191.9">to</text>
<text x="44.8" y="187.8">digital</text>
<text x="47.3" y="191.9">match</text>
<text x="48.5" y="189.8">supply</text>
<text x="51.9" y="187.8">circuitry</text>
<text x="54.2" y="191.9">V_{IH}</text>
<text x="57.9" y="191.9">and</text>
<text x="62.5" y="191.9">V_{IL}</text>
<text x="66" y="191.9">thresholds</text>
<text x="77" y="191.9">of</text>
<text x="80" y="191.9">downstream</text>
<text x="92.3" y="191.9">analog</text>
<text x="99.8" y="191.9">circuitry</text>
<text x="35" y="199.8">1</text>
<text x="85" y="199.8">2</text>
<text x="135" y="199.8">3</text>
<text x="185" y="199.8">4</text>
<text x="235" y="199.8">5</text>
<text x="285" y="199.8">6</text>
</g>
<g font-size="1.8" fill="#006464">
<text x="108.5" y="22.4">NSR0340HT1G</text>
<text x="114" y="19.9">D2</text>
<text x="256.5" y="23.7">TP26</text>
<text x="72.4" y="26.2">TP22</text>
<text x="48.1" y="32.6">NSR0340HT1G</text>
<text x="53.6" y="30">D1</text>
<text x="70.9" y="33.8">250m</text>
<text x="71.8" y="31.3">R25</text>
<text x="77.8" y="30">PWR_FLAG</text>
<text x="91.4" y="33.8">TP23</text>
<text x="108.1" y="32.6">BD50FC0FP-E2</text>
<text x="137" y="33.8">250m</text>
<text x="137.8" y="31.3">R29</text>
<text x="146.3" y="30">PWR_FLAG</text>
<text x="160" y="33.8">TP25</text>
<text x="176.7" y="32.6">REF3433TIDBVR</text>
<text x="256.5" y="33.8">TP27</text>
<text x="108.2" y="36.4">IN</text>
<text x="108.2" y="38.9">GND</text>
<text x="119.2" y="36.4">OUT</text>
<text x="177" y="38.9">~{SHDN}</text>
<text x="177" y="36.4">VDD</text>
<text x="186.5" y="38.9">OUTs</text>
<text x="187.5" y="36.4">OUT</text>
<text x="76.2" y="44">C19</text>
<text x="76.3" y="46.6">22u</text>
<text x="85.9" y="46.6">4.7u</text>
<text x="86.3" y="44">C21</text>
<text x="107.3" y="42.7">U11</text>
<text x="130.8" y="44">C25</text>
<text x="130.8" y="46.6">4.7u</text>
<text x="153.7" y="44">C27</text>
<text x="153.7" y="46.6">22u</text>
<text x="163.8" y="44">C28</text>
<text x="163.8" y="46.6">100n</text>
<text x="177" y="46.5">GND</text>
<text x="177" y="44">GNDs</text>
<text x="204.5" y="44">C32</text>
<text x="204.5" y="46.6">100n</text>
<text x="214.6" y="44">C33</text>
<text x="214.6" y="46.6">4.7u</text>
<text x="175.9" y="50.4">U14</text>
<text x="256.5" y="56.7">TP28</text>
<text x="108.5" y="65.6">NSR0340HT1G</text>
<text x="114" y="63.1">D3</text>
<text x="144.1" y="65.6">NSR0340HT1G</text>
<text x="149.6" y="63.1">D4</text>
<text x="70.9" y="77">250m</text>
<text x="71.8" y="74.5">R26</text>
<text x="77.8" y="73.2">PWR_FLAG</text>
<text x="91.4" y="77">TP24</text>
<text x="108.1" y="75.8">BD50FC0FP-E2</text>
<text x="143.7" y="75.8">BD33FC0FP-E2</text>
<text x="256.5" y="77">TP29</text>
<text x="108.2" y="79.6">IN</text>
<text x="108.2" y="82.1">GND</text>
<text x="119.2" y="79.6">OUT</text>
<text x="143.8" y="79.6">IN</text>
<text x="143.8" y="82.1">GND</text>
<text x="154.7" y="79.6">OUT</text>
<text x="76.2" y="87.2">C20</text>
<text x="76.3" y="89.7">22u</text>
<text x="85.9" y="89.7">4.7u</text>
<text x="86.3" y="87.2">C22</text>
<text x="107.3" y="85.9">U12</text>
<text x="130.8" y="87.2">C26</text>
<text x="130.8" y="89.7">4.7u</text>
<text x="142.8" y="85.9">U13</text>
<text x="166.4" y="87.2">C29</text>
<text x="166.4" y="89.7">4.7u</text>
<text x="55.2" y="105">R23</text>
<text x="116.8" y="103.7">R27</text>
<text x="177.8" y="103.7">R30</text>
<text x="242.6" y="103.7">R32</text>
<text x="55.8" y="110">0R</text>
<text x="116.8" y="111.3">DNP</text>
<text x="177.8" y="111.3">DNP</text>
<text x="242.6" y="111.3">DNP</text>
<text x="76.2" y="115.1">U10B</text>
<text x="138.4" y="115.1">U7B</text>
<text x="199.4" y="115.1">U8B</text>
<text x="264.2" y="115.1">U6B</text>
<text x="43.3" y="124">100n</text>
<text x="44.4" y="121.5">C18</text>
<text x="55.7" y="124">DNP</text>
<text x="55.9" y="121.5">R24</text>
<text x="76.3" y="125.3">V-</text>
<text x="76.3" y="120.2">~{SHDN}</text>
<text x="76.3" y="122.7">V+</text>
<text x="95.4" y="124">100n</text>
<text x="96.5" y="121.5">C23</text>
<text x="106.2" y="124">4.7u</text>
<text x="106.7" y="121.5">C24</text>
<text x="119.4" y="121.5">R28</text>
<text x="120.6" y="124">0R</text>
<text x="138.6" y="125.3">V-</text>
<text x="138.6" y="120.2">LATCH</text>
<text x="138.6" y="122.7">V+</text>
<text x="156.4" y="124">100n</text>
<text x="157.5" y="121.5">C30</text>
<text x="167.1" y="124">4.7u</text>
<text x="167.6" y="121.5">C31</text>
<text x="180.3" y="121.5">R31</text>
<text x="181.5" y="124">0R</text>
<text x="199.5" y="125.3">V-</text>
<text x="199.5" y="120.2">LATCH</text>
<text x="199.5" y="122.7">V+</text>
<text x="221.1" y="124">100n</text>
<text x="222.2" y="121.5">C34</text>
<text x="231.9" y="124">4.7u</text>
<text x="232.4" y="121.5">C35</text>
<text x="245.1" y="121.5">R33</text>
<text x="246.3" y="124">0R</text>
<text x="264.7" y="125.3">V-</text>
<text x="264.7" y="120.2">~{ENABLE}</text>
<text x="264.7" y="122.7">V+</text>
<text x="76.2" y="130.4">AD8601</text>
<text x="138.4" y="130.4">MAX9011EUT+T</text>
<text x="199.4" y="130.4">MAX9011EUT+T</text>
<text x="264.2" y="130.4">LT6230</text>
</g>
<g font-size="1.8" fill="#0f0f0f">
<text x="232.4" y="25.1">+5V_ANA</text>
<text x="40.6" y="35.2">V_{IN}</text>
<text x="232.4" y="35.2">V_{REF}</text>
<text x="40.6" y="54.3">GND</text>
<text x="31.7" y="111.4">+5V_ANA</text>
<text x="31.7" y="131.7">GND</text>
</g>
<g font-size="1.8" fill="#725600">
<text x="258" y="26.2">+5V_ANA</text>
<text x="33.8" y="36.4">V_{IN}</text>
<text x="258" y="36.4">V_{REF}</text>
<text x="32.6" y="55.4">GND</text>
<text x="258" y="59.2">+5V_DIG</text>
<text x="258" y="79.6">+3.3V_DIG</text>
</g>
<g font-size="1.8" fill="#a90000">
<text x="106" y="35.3">1</text>
<text x="123.8" y="35.3">3</text>
<text x="174.6" y="35.3">4</text>
<text x="192.4" y="35.3">6</text>
<text x="106" y="37.8">2</text>
<text x="174.6" y="37.8">3</text>
<text x="192.4" y="37.8">5</text>
<text x="174.6" y="45.5">1</text>
<text x="174.6" y="42.9">2</text>
<text x="106" y="78.5">1</text>
<text x="106" y="81">2</text>
<text x="123.8" y="78.5">3</text>
<text x="141.6" y="78.5">1</text>
<text x="141.6" y="81">2</text>
<text x="159.4" y="78.5">3</text>
<text x="74.3" y="119.1">5</text>
<text x="136.5" y="119.1">5</text>
<text x="197.5" y="119.1">5</text>
<text x="262.2" y="119.1">5</text>
<text x="74.3" y="124.2">2</text>
<text x="74.3" y="121.7">6</text>
<text x="136.5" y="124.2">2</text>
<text x="136.5" y="121.7">6</text>
<text x="197.5" y="124.2">2</text>
<text x="197.5" y="121.7">6</text>
<text x="262.2" y="124.2">2</text>
<text x="262.2" y="121.7">6</text>
</g>
<g font-size="1.8" fill="#480048">
<text x="43.2" y="138.2">Servo</text>
<text x="49.7" y="138.2">Amp</text>
</g>
<text font-size="1.8" fill="#804d00" x="95.2" y="138.2">Comparators</text>
<g font-size="1.8" fill="#000048">
<text x="221" y="138.2">Integrator/Ramp</text>
<text x="238.2" y="138.2">Generator</text>
</g>
</svg>
